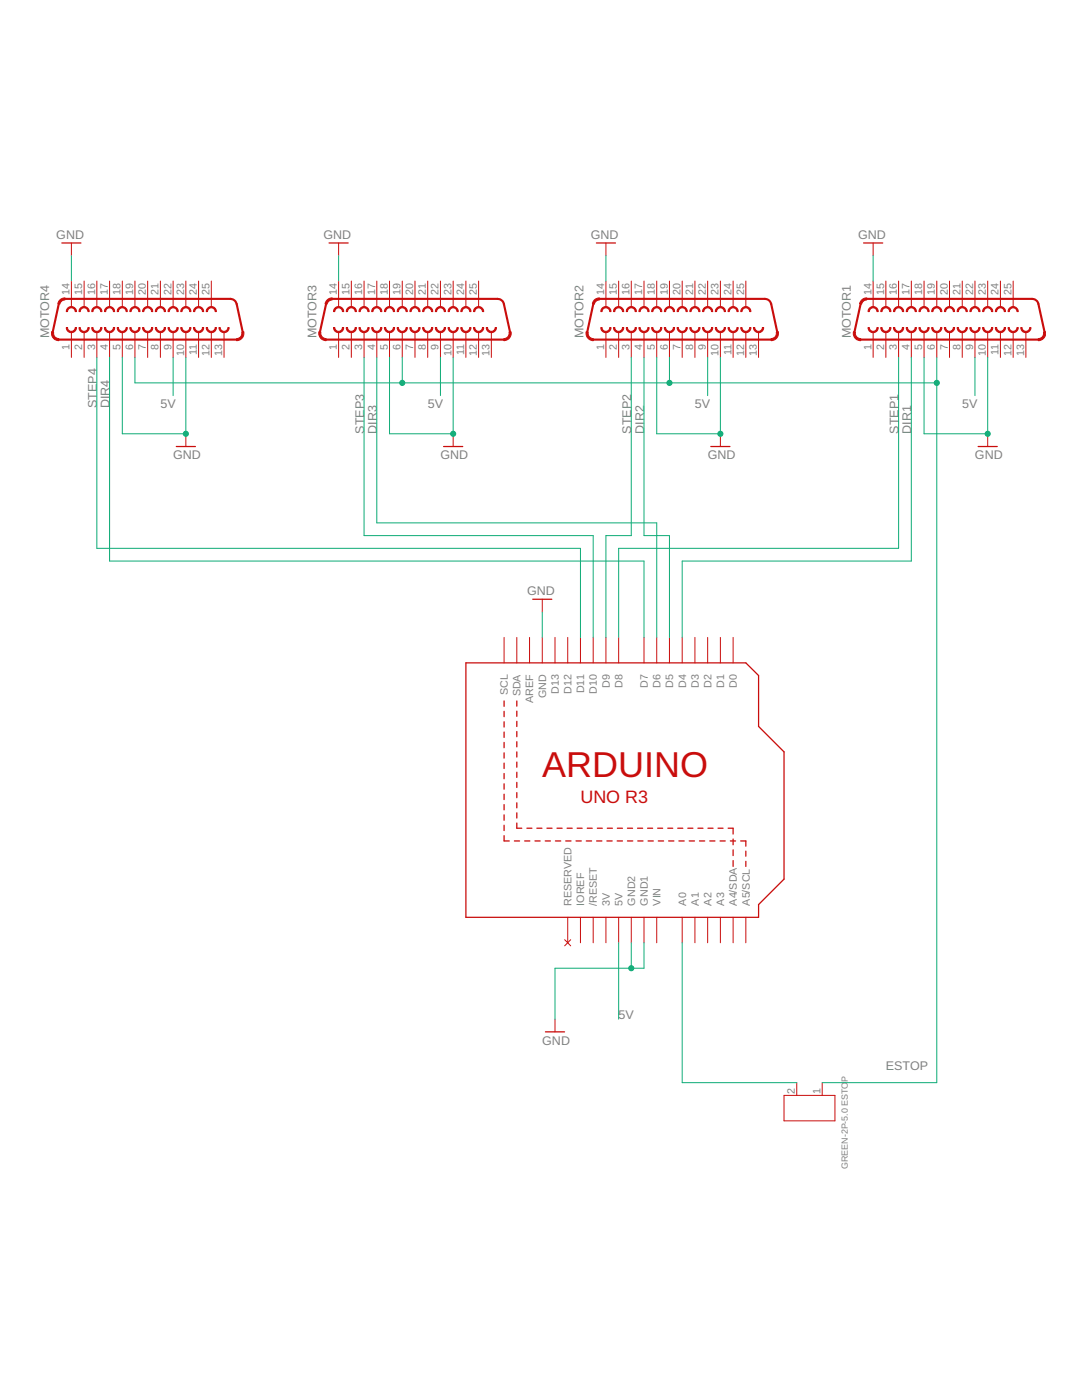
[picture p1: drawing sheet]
<svg xmlns="http://www.w3.org/2000/svg" width="216mm" height="279mm" viewBox="0 0 216 279" stroke-linecap="round" stroke-linejoin="round" font-family="sans-serif">
<g fill="none" stroke="#c90d0c" stroke-width=".25">
<path d="M12.3 48.5h3.9M65.7 48.5h3.8M119 48.5h3.8M172.3 48.5h3.8M35.2 89.1h3.8M88.5 89.1h3.8M141.8 89.1h3.8M195.2 89.1h3.8M106.3 119.6h3.8M93 132.3h55.8l2.6 2.5v10.2l5 5.1v25.4l-5 5v2.6h-58.4zM100.6 139.9v1.1M103.1 139.9v1"/>
<path d="M100.6 142v1M100.6 144v1.1M100.6 146.1v1.1M100.6 148.2v1M100.6 150.2v1.1M100.6 152.3v1.1M100.6 154.4v1M100.6 156.4v1.1M100.6 158.5v1.1M103.1 141.9v1.1M103.1 144v1M103.1 146v1"/>
<path d="M103.1 148v1.1M103.1 150.1v1M103.1 152.1v1M103.1 154.1v1.1M103.1 156.1v1.1M103.1 158.2v1M100.6 160.6v1M100.6 162.6v1.1M100.6 164.7v1.1M100.6 166.8v1h1M102.6 167.8h1.1M103.1 160.2v1"/>
<path d="M103.1 162.2v1.1M103.1 164.3v1h1M104.7 167.8h1M105.1 165.3h1M106.7 167.8h1.1M107.1 165.3h1M108.8 167.8h1M109.1 165.3h1.1M110.8 167.8h1.1M111.1 165.3h1.1M112.9 167.8h1M113.2 165.3h1"/>
<path d="M114.9 167.8h1.1M115.2 165.3h1M117 167.8h1M117.2 165.3h1M119 167.8h1.1M119.2 165.3h1M121.1 167.8h1.1M121.2 165.3h1M123.1 167.8h1.1M123.2 165.3h1M125.2 167.8h1.1M125.2 165.3h1"/>
<path d="M127.2 165.3h1M127.3 167.8h1M129.2 165.3h1M129.3 167.8h1.1M131.2 165.3h1M131.4 167.8h1M133.2 165.3h1M133.4 167.8h1.1M135.2 165.3h1M135.5 167.8h1M137.2 165.3h1.1M137.5 167.8h1.1"/>
<path d="M139.3 165.3h1M139.6 167.8h1M141.3 165.3h1M141.6 167.8h1.1M143.3 165.3h1M143.7 167.8h1M145.3 165.3h1v1.2M145.7 167.8h1.1M146.3 167.4v1.2M146.3 169.6v1.2M146.3 171.7v1.2M147.8 167.8h1v1.1"/>
<path d="M148.8 169.9v1M148.8 171.9v1M108.8 205.9h3.8"/>
</g>
<g fill="none" stroke="#c90d0c" stroke-width=".2">
<path d="M14.2 48.5v2.5M14.2 56.1v5.1M16.8 56.1v5.1M19.3 56.1v5.1M21.9 56.1v5.1M24.4 56.1v5.1M26.9 56.1v5.1M29.5 56.1v5.1M32 56.1v5.1M34.5 56.1v5.1M37.1 56.1v5.1M39.6 56.1v5.1"/>
<path d="M42.2 56.1v5.1M67.6 48.5v2.5M67.6 56.1v5.1M70.1 56.1v5.1M72.6 56.1v5.1M75.2 56.1v5.1M77.7 56.1v5.1M80.3 56.1v5.1M82.8 56.1v5.1M85.3 56.1v5.1M87.9 56.1v5.1M90.4 56.1v5.1"/>
<path d="M93 56.1v5.1M95.5 56.1v5.1M120.9 48.5v2.5M120.9 56.1v5.1M123.4 56.1v5.1M126 56.1v5.1M128.5 56.1v5.1M131 56.1v5.1M133.6 56.1v5.1M136.1 56.1v5.1M138.7 56.1v5.1M141.2 56.1v5.1"/>
<path d="M143.7 56.1v5.1M146.3 56.1v5.1M148.8 56.1v5.1M174.2 48.5v2.5M174.2 56.1v5.1M176.8 56.1v5.1M179.3 56.1v5.1M181.8 56.1v5.1M184.4 56.1v5.1M186.9 56.1v5.1M189.5 56.1v5.1M192 56.1v5.1"/>
<path d="M194.5 56.1v5.1M197.1 56.1v5.1M199.6 56.1v5.1M202.2 56.1v5.1M14.2 66.3v5M16.8 66.3v5M19.3 66.3v5M21.9 66.3v5M24.4 66.3v5M26.9 66.3v5M29.5 66.3v5M32 66.3v5"/>
<path d="M34.5 66.3v5M37.1 66.3v5M39.6 66.3v5M42.2 66.3v5M44.7 66.3v5M67.6 66.3v5M70.1 66.3v5M72.6 66.3v5M75.2 66.3v5M77.7 66.3v5M80.3 66.3v5M82.8 66.3v5"/>
<path d="M85.3 66.3v5M87.9 66.3v5M90.4 66.3v5M93 66.3v5M95.5 66.3v5M98 66.3v5M120.9 66.3v5M123.4 66.3v5M126 66.3v5M128.5 66.3v5M131 66.3v5M133.6 66.3v5"/>
<path d="M136.1 66.3v5M138.7 66.3v5M141.2 66.3v5M143.7 66.3v5M146.3 66.3v5M148.8 66.3v5M151.4 66.3v5M174.2 66.3v5M176.8 66.3v5M179.3 66.3v5M181.8 66.3v5M184.4 66.3v5"/>
<path d="M186.9 66.3v5M189.5 66.3v5M192 66.3v5M194.5 66.3v5M197.1 66.3v5M199.6 66.3v5M202.2 66.3v5M204.7 66.3v5M37.1 86.6v2.5M90.4 86.6v2.5M143.7 86.6v2.5M197.1 86.6v2.5"/>
<path d="M108.2 119.6v2.5M100.6 127.2v5.1M103.1 127.2v5.1M105.7 127.2v5.1M108.2 127.2v5.1M110.7 127.2v5.1M113.3 127.2v5.1M115.8 127.2v5.1M118.4 127.2v5.1M120.9 127.2v5.1M123.4 127.2v5.1M128.5 127.2v5.1"/>
<path d="M131 127.2v5.1M133.6 127.2v5.1M136.1 127.2v5.1M138.7 127.2v5.1M141.2 127.2v5.1M143.7 127.2v5.1M146.3 127.2v5.1M112.7 187.5l1.2 1.3M113.3 183.1v5.1M113.9 187.5l-1.2 1.3M115.8 183.1v5.1M118.4 183.1v5.1"/>
<path d="M120.9 183.1v5.1M123.4 183.1v5.1M126 183.1v5.1M128.5 183.1v5.1M131 183.1v5.1M136.1 183.1v5.1M138.7 183.1v5.1M141.2 183.1v5.1M143.7 183.1v5.1M146.3 183.1v5.1M148.8 183.1v5.1M110.7 203.4v2.5"/>
<path d="M156.4 218.6h10.2v5.1h-10.2zM159 216.1v2.5M164.1 216.1v2.5"/>
</g>
<g fill="#c90d0c" stroke="#c90d0c" stroke-width=".2">
<path d="M173.2 65.4h.3a.76 .76 0 0 0 .7 .7 .76 .76 0 0 0 .8-.7h.2a1.02 1.02 0 0 1-1 1 1.02 1.02 0 0 1-1-1z" fill-rule="evenodd"/>
<path d="M173.4 61.5a1.02 1.02 0 0 1 1.2-.3 1.02 1.02 0 0 1 .6 1h-.2a.76 .76 0 0 0-.8-.8 .76 .76 0 0 0-.7 .8h-.3z" fill-rule="evenodd"/>
<path d="M175.7 65.4h.3a.76 .76 0 0 0 .8 .7 .76 .76 0 0 0 .7-.7h.3a1.02 1.02 0 0 1-1 1 1.02 1.02 0 0 1-1.1-1z" fill-rule="evenodd"/>
<path d="M176 61.5a1.02 1.02 0 0 1 1.1-.3 1.02 1.02 0 0 1 .7 1h-.3a.76 .76 0 0 0-.7-.8 .76 .76 0 0 0-.8 .8h-.3z" fill-rule="evenodd"/>
<path d="M178.3 65.4h.2a.76 .76 0 0 0 .8 .7 .76 .76 0 0 0 .8-.7h.2a1.02 1.02 0 0 1-1 1 1.02 1.02 0 0 1-1-1z" fill-rule="evenodd"/>
<path d="M178.5 61.5a1.02 1.02 0 0 1 1.1-.3 1.02 1.02 0 0 1 .7 1h-.2a.76 .76 0 0 0-.8-.8 .76 .76 0 0 0-.8 .8h-.2z" fill-rule="evenodd"/>
<path d="M180.8 65.4h.3a.76 .76 0 0 0 .7 .7 .76 .76 0 0 0 .8-.7h.3a1.02 1.02 0 0 1-1.1 1 1.02 1.02 0 0 1-1-1z" fill-rule="evenodd"/>
<path d="M181.1 61.5a1.02 1.02 0 0 1 1.1-.3 1.02 1.02 0 0 1 .7 1h-.3a.76 .76 0 0 0-.8-.8 .76 .76 0 0 0-.7 .8h-.3z" fill-rule="evenodd"/>
<path d="M183.4 65.4h.2a.76 .76 0 0 0 .8 .7 .76 .76 0 0 0 .7-.7h.3a1.02 1.02 0 0 1-1 1 1.02 1.02 0 0 1-1-1z" fill-rule="evenodd"/>
<path d="M183.6 61.5a1.02 1.02 0 0 1 1.1-.3 1.02 1.02 0 0 1 .7 1h-.3a.76 .76 0 0 0-.7-.8 .76 .76 0 0 0-.8 .8h-.2z" fill-rule="evenodd"/>
<path d="M185.9 65.4h.3a.76 .76 0 0 0 .7 .7 .76 .76 0 0 0 .8-.7h.2a1.02 1.02 0 0 1-1 1 1.02 1.02 0 0 1-1-1z" fill-rule="evenodd"/>
<path d="M186.1 61.5a1.02 1.02 0 0 1 1.2-.3 1.02 1.02 0 0 1 .6 1h-.2a.76 .76 0 0 0-.8-.8 .76 .76 0 0 0-.7 .8h-.3z" fill-rule="evenodd"/>
<path d="M188.4 65.4h.3a.76 .76 0 0 0 .8 .7 .76 .76 0 0 0 .7-.7h.3a1.02 1.02 0 0 1-1 1 1.02 1.02 0 0 1-1.1-1z" fill-rule="evenodd"/>
<path d="M188.7 61.5a1.02 1.02 0 0 1 1.1-.3 1.02 1.02 0 0 1 .7 1h-.3a.76 .76 0 0 0-.7-.8 .76 .76 0 0 0-.8 .8h-.3z" fill-rule="evenodd"/>
<path d="M191 65.4h.2a.76 .76 0 0 0 .8 .7 .76 .76 0 0 0 .8-.7h.2a1.02 1.02 0 0 1-1 1 1.02 1.02 0 0 1-1-1z" fill-rule="evenodd"/>
<path d="M191.2 61.5a1.02 1.02 0 0 1 1.1-.3 1.02 1.02 0 0 1 .7 1h-.2a.76 .76 0 0 0-.8-.8 .76 .76 0 0 0-.8 .8h-.2z" fill-rule="evenodd"/>
<path d="M193.5 65.4h.3a.76 .76 0 0 0 .7 .7 .76 .76 0 0 0 .8-.7h.3a1.02 1.02 0 0 1-1.1 1 1.02 1.02 0 0 1-1-1z" fill-rule="evenodd"/>
<path d="M193.8 61.5a1.02 1.02 0 0 1 1.1-.3 1.02 1.02 0 0 1 .7 1h-.3a.76 .76 0 0 0-.8-.8 .76 .76 0 0 0-.7 .8h-.3z" fill-rule="evenodd"/>
<path d="M196.1 65.4h.2a.76 .76 0 0 0 .8 .7 .76 .76 0 0 0 .7-.7h.3a1.02 1.02 0 0 1-1 1 1.02 1.02 0 0 1-1-1z" fill-rule="evenodd"/>
<path d="M196.3 61.5a1.02 1.02 0 0 1 1.1-.3 1.02 1.02 0 0 1 .7 1h-.3a.76 .76 0 0 0-.7-.8 .76 .76 0 0 0-.8 .8h-.2z" fill-rule="evenodd"/>
<path d="M198.6 65.4h.3a.76 .76 0 0 0 .7 .7 .76 .76 0 0 0 .8-.7h.2a1.02 1.02 0 0 1-1 1 1.02 1.02 0 0 1-1-1z" fill-rule="evenodd"/>
<path d="M198.8 61.5a1.02 1.02 0 0 1 1.2-.3 1.02 1.02 0 0 1 .6 1h-.2a.76 .76 0 0 0-.8-.8 .76 .76 0 0 0-.7 .8h-.3z" fill-rule="evenodd"/>
<path d="M201.1 65.4h.3a.76 .76 0 0 0 .8 .7 .76 .76 0 0 0 .7-.7h.3a1.02 1.02 0 0 1-1 1 1.02 1.02 0 0 1-1.1-1z" fill-rule="evenodd"/>
<path d="M201.4 61.5a1.02 1.02 0 0 1 1.1-.3 1.02 1.02 0 0 1 .7 1h-.3a.76 .76 0 0 0-.7-.8 .76 .76 0 0 0-.8 .8h-.3z" fill-rule="evenodd"/>
<path d="M203.7 65.4h.2a.76 .76 0 0 0 .8 .7 .76 .76 0 0 0 .8-.7h.2a1.02 1.02 0 0 1-1 1 1.02 1.02 0 0 1-1-1z" fill-rule="evenodd"/>
<path d="M170.3 66.2l.4 .1v.5l.3 .5 .7 .3v.4a1.45 1.45 0 0 1-1.4-1.8z" fill-rule="evenodd"/>
<path d="M171.9 59.9l.9-.4h.2v.4a1.04 1.04 0 0 0-1.1 .8l-.4-.1z" fill-rule="evenodd"/>
<path d="M208.2 66.3l.4-.1a1.46 1.46 0 0 1-1.4 1.8v-.4l.5-.2 .4-.3z" fill-rule="evenodd"/>
<path d="M119.9 65.4h.2a.76 .76 0 0 0 .8 .7 .76 .76 0 0 0 .8-.7h.2a1.02 1.02 0 0 1-1 1 1.02 1.02 0 0 1-1-1z" fill-rule="evenodd"/>
<path d="M120.1 61.5a1.02 1.02 0 0 1 1.1-.3 1.02 1.02 0 0 1 .7 1h-.2a.76 .76 0 0 0-.8-.8 .76 .76 0 0 0-.8 .8h-.2z" fill-rule="evenodd"/>
<path d="M122.4 65.4h.3a.76 .76 0 0 0 .7 .7 .76 .76 0 0 0 .8-.7h.3a1.02 1.02 0 0 1-1.1 1 1.02 1.02 0 0 1-1-1z" fill-rule="evenodd"/>
<path d="M122.7 61.5a1.02 1.02 0 0 1 1.1-.3 1.02 1.02 0 0 1 .7 1h-.3a.76 .76 0 0 0-.8-.8 .76 .76 0 0 0-.7 .8h-.3z" fill-rule="evenodd"/>
<path d="M125 65.4h.2a.76 .76 0 0 0 .8 .7 .76 .76 0 0 0 .7-.7h.3a1.01 1.01 0 0 1-1 1 1.01 1.01 0 0 1-1-1z" fill-rule="evenodd"/>
<path d="M125.2 61.5a1.01 1.01 0 0 1 1.1-.3 1.01 1.01 0 0 1 .7 1h-.3a.76 .76 0 0 0-.7-.8 .76 .76 0 0 0-.8 .8h-.2z" fill-rule="evenodd"/>
<path d="M127.5 65.4h.2a.76 .76 0 0 0 .8 .7 .76 .76 0 0 0 .8-.7h.2a1.02 1.02 0 0 1-1 1 1.02 1.02 0 0 1-1-1z" fill-rule="evenodd"/>
<path d="M127.7 61.5a1.01 1.01 0 0 1 1.2-.3 1.01 1.01 0 0 1 .6 1h-.2a.76 .76 0 0 0-.8-.8 .76 .76 0 0 0-.8 .8h-.2z" fill-rule="evenodd"/>
<path d="M130 65.4h.3a.76 .76 0 0 0 .7 .7 .76 .76 0 0 0 .8-.7h.3a1.02 1.02 0 0 1-1.1 1 1.02 1.02 0 0 1-1-1z" fill-rule="evenodd"/>
<path d="M130.3 61.5a1.01 1.01 0 0 1 1.1-.3 1.01 1.01 0 0 1 .7 1h-.3a.76 .76 0 0 0-.8-.8 .76 .76 0 0 0-.7 .8h-.3z" fill-rule="evenodd"/>
<path d="M132.6 65.4h.2a.76 .76 0 0 0 .8 .7 .76 .76 0 0 0 .7-.7h.3a1.02 1.02 0 0 1-1 1 1.02 1.02 0 0 1-1-1z" fill-rule="evenodd"/>
<path d="M132.8 61.5a1.01 1.01 0 0 1 1.1-.3 1.01 1.01 0 0 1 .7 1h-.3a.76 .76 0 0 0-.7-.8 .76 .76 0 0 0-.8 .8h-.2z" fill-rule="evenodd"/>
<path d="M135.1 65.4h.3a.76 .76 0 0 0 .7 .7 .76 .76 0 0 0 .8-.7h.2a1.02 1.02 0 0 1-1 1 1.02 1.02 0 0 1-1-1z" fill-rule="evenodd"/>
<path d="M135.4 61.5a1.01 1.01 0 0 1 1.1-.3 1.01 1.01 0 0 1 .6 1h-.2a.76 .76 0 0 0-.8-.8 .76 .76 0 0 0-.7 .8h-.3z" fill-rule="evenodd"/>
<path d="M137.6 65.4h.3a.76 .76 0 0 0 .8 .7 .76 .76 0 0 0 .7-.7h.3a1.02 1.02 0 0 1-1 1 1.02 1.02 0 0 1-1.1-1z" fill-rule="evenodd"/>
<path d="M137.9 61.5a1.01 1.01 0 0 1 1.1-.3 1.01 1.01 0 0 1 .7 1h-.3a.76 .76 0 0 0-.7-.8 .76 .76 0 0 0-.8 .8h-.3z" fill-rule="evenodd"/>
<path d="M140.2 65.4h.2a.76 .76 0 0 0 .8 .7 .76 .76 0 0 0 .8-.7h.2a1.02 1.02 0 0 1-1 1 1.02 1.02 0 0 1-1-1z" fill-rule="evenodd"/>
<path d="M140.4 61.5a1.01 1.01 0 0 1 1.2-.3 1.01 1.01 0 0 1 .6 1h-.2a.76 .76 0 0 0-.8-.8 .76 .76 0 0 0-.8 .8h-.2z" fill-rule="evenodd"/>
<path d="M142.7 65.4h.3a.76 .76 0 0 0 .7 .7 .76 .76 0 0 0 .8-.7h.3a1.02 1.02 0 0 1-1.1 1 1.02 1.02 0 0 1-1-1z" fill-rule="evenodd"/>
<path d="M143 61.5a1.01 1.01 0 0 1 1.1-.3 1.01 1.01 0 0 1 .7 1h-.3a.76 .76 0 0 0-.8-.8 .76 .76 0 0 0-.7 .8h-.3z" fill-rule="evenodd"/>
<path d="M145.3 65.4h.2a.76 .76 0 0 0 .8 .7 .76 .76 0 0 0 .7-.7h.3a1.02 1.02 0 0 1-1 1 1.02 1.02 0 0 1-1-1z" fill-rule="evenodd"/>
<path d="M145.5 61.5a1.01 1.01 0 0 1 1.1-.3 1.01 1.01 0 0 1 .7 1h-.3a.76 .76 0 0 0-.7-.8 .76 .76 0 0 0-.8 .8h-.2z" fill-rule="evenodd"/>
<path d="M147.8 65.4h.3a.76 .76 0 0 0 .7 .7 .76 .76 0 0 0 .8-.7h.2a1.02 1.02 0 0 1-1 1 1.02 1.02 0 0 1-1-1z" fill-rule="evenodd"/>
<path d="M148.1 61.5a1.01 1.01 0 0 1 1.1-.3 1.01 1.01 0 0 1 .6 1h-.2a.76 .76 0 0 0-.8-.8 .76 .76 0 0 0-.7 .8h-.3z" fill-rule="evenodd"/>
<path d="M150.3 65.4h.3a.76 .76 0 0 0 .8 .7 .76 .76 0 0 0 .7-.7h.3a1.02 1.02 0 0 1-1 1 1.02 1.02 0 0 1-1.1-1z" fill-rule="evenodd"/>
<path d="M117 66.2l.4 .1v.5l.3 .5 .7 .3v.4a1.47 1.47 0 0 1-1.4-1.8z" fill-rule="evenodd"/>
<path d="M118.6 59.9l.9-.4h.1v.4a1.04 1.04 0 0 0-1 .8l-.4-.1z" fill-rule="evenodd"/>
<path d="M154.9 66.3l.4-.1a1.46 1.46 0 0 1-1.4 1.8v-.4l.5-.2a1 1 0 0 0 .5-1.1z" fill-rule="evenodd"/>
<path d="M66.5 65.4h.3a.76 .76 0 0 0 .8 .7 .76 .76 0 0 0 .7-.7h.3a1.02 1.02 0 0 1-1 1 1.02 1.02 0 0 1-1.1-1z" fill-rule="evenodd"/>
<path d="M66.8 61.5a1.02 1.02 0 0 1 1.1-.3 1.02 1.02 0 0 1 .7 1h-.3a.76 .76 0 0 0-.7-.8 .76 .76 0 0 0-.8 .8h-.3z" fill-rule="evenodd"/>
<path d="M69.1 65.4h.2a.76 .76 0 0 0 .8 .7 .76 .76 0 0 0 .8-.7h.2a1.02 1.02 0 0 1-1 1 1.02 1.02 0 0 1-1-1z" fill-rule="evenodd"/>
<path d="M69.3 61.5a1.02 1.02 0 0 1 1.1-.3 1.02 1.02 0 0 1 .7 1h-.2a.76 .76 0 0 0-.8-.8 .76 .76 0 0 0-.8 .8h-.2z" fill-rule="evenodd"/>
<path d="M71.6 65.4h.3a.76 .76 0 0 0 .7 .7 .76 .76 0 0 0 .8-.7h.3a1.02 1.02 0 0 1-1.1 1 1.02 1.02 0 0 1-1-1z" fill-rule="evenodd"/>
<path d="M71.9 61.5a1.02 1.02 0 0 1 1.1-.3 1.02 1.02 0 0 1 .7 1h-.3a.76 .76 0 0 0-.8-.8 .76 .76 0 0 0-.7 .8h-.3z" fill-rule="evenodd"/>
<path d="M74.2 65.4h.2a.76 .76 0 0 0 .8 .7 .76 .76 0 0 0 .7-.7h.3a1.02 1.02 0 0 1-1 1 1.02 1.02 0 0 1-1-1z" fill-rule="evenodd"/>
<path d="M74.4 61.5a1.02 1.02 0 0 1 1.1-.3 1.02 1.02 0 0 1 .7 1h-.3a.76 .76 0 0 0-.7-.8 .76 .76 0 0 0-.8 .8h-.2z" fill-rule="evenodd"/>
<path d="M76.7 65.4h.3a.76 .76 0 0 0 .7 .7 .76 .76 0 0 0 .8-.7h.2a1.02 1.02 0 0 1-1 1 1.02 1.02 0 0 1-1-1z" fill-rule="evenodd"/>
<path d="M76.9 61.5a1.02 1.02 0 0 1 1.2-.3 1.02 1.02 0 0 1 .6 1h-.2a.76 .76 0 0 0-.8-.8 .76 .76 0 0 0-.7 .8h-.3z" fill-rule="evenodd"/>
<path d="M79.2 65.4h.3a.76 .76 0 0 0 .8 .7 .76 .76 0 0 0 .7-.7h.3a1.02 1.02 0 0 1-1 1 1.02 1.02 0 0 1-1.1-1z" fill-rule="evenodd"/>
<path d="M79.5 61.5a1.02 1.02 0 0 1 1.1-.3 1.02 1.02 0 0 1 .7 1h-.3a.76 .76 0 0 0-.7-.8 .76 .76 0 0 0-.8 .8h-.3z" fill-rule="evenodd"/>
<path d="M81.8 65.4h.2a.76 .76 0 0 0 .8 .7 .76 .76 0 0 0 .8-.7h.2a1.02 1.02 0 0 1-1 1 1.02 1.02 0 0 1-1-1z" fill-rule="evenodd"/>
<path d="M82 61.5a1.02 1.02 0 0 1 1.1-.3 1.02 1.02 0 0 1 .7 1h-.2a.76 .76 0 0 0-.8-.8 .76 .76 0 0 0-.8 .8h-.2z" fill-rule="evenodd"/>
<path d="M84.3 65.4h.3a.76 .76 0 0 0 .7 .7 .76 .76 0 0 0 .8-.7h.3a1.02 1.02 0 0 1-1.1 1 1.02 1.02 0 0 1-1-1z" fill-rule="evenodd"/>
<path d="M84.6 61.5a1.02 1.02 0 0 1 1.1-.3 1.02 1.02 0 0 1 .7 1h-.3a.76 .76 0 0 0-.8-.8 .76 .76 0 0 0-.7 .8h-.3z" fill-rule="evenodd"/>
<path d="M86.9 65.4h.2a.76 .76 0 0 0 .8 .7 .76 .76 0 0 0 .7-.7h.3a1.02 1.02 0 0 1-1 1 1.02 1.02 0 0 1-1-1z" fill-rule="evenodd"/>
<path d="M87.1 61.5a1.02 1.02 0 0 1 1.1-.3 1.02 1.02 0 0 1 .7 1h-.3a.76 .76 0 0 0-.7-.8 .76 .76 0 0 0-.8 .8h-.2z" fill-rule="evenodd"/>
<path d="M89.4 65.4h.3a.76 .76 0 0 0 .7 .7 .76 .76 0 0 0 .8-.7h.2a1.02 1.02 0 0 1-1 1 1.02 1.02 0 0 1-1-1z" fill-rule="evenodd"/>
<path d="M89.6 61.5a1.02 1.02 0 0 1 1.2-.3 1.02 1.02 0 0 1 .6 1h-.2a.76 .76 0 0 0-.8-.8 .76 .76 0 0 0-.7 .8h-.3z" fill-rule="evenodd"/>
<path d="M91.9 65.4h.3a.76 .76 0 0 0 .8 .7 .76 .76 0 0 0 .7-.7h.3a1.02 1.02 0 0 1-1 1 1.02 1.02 0 0 1-1.1-1z" fill-rule="evenodd"/>
<path d="M92.2 61.5a1.02 1.02 0 0 1 1.1-.3 1.02 1.02 0 0 1 .7 1h-.3a.76 .76 0 0 0-.7-.8 .76 .76 0 0 0-.8 .8h-.3z" fill-rule="evenodd"/>
<path d="M94.5 65.4h.2a.76 .76 0 0 0 .8 .7 .76 .76 0 0 0 .8-.7h.2a1.02 1.02 0 0 1-1 1 1.02 1.02 0 0 1-1-1z" fill-rule="evenodd"/>
<path d="M94.7 61.5a1.02 1.02 0 0 1 1.1-.3 1.02 1.02 0 0 1 .7 1h-.2a.76 .76 0 0 0-.8-.8 .76 .76 0 0 0-.8 .8h-.2z" fill-rule="evenodd"/>
<path d="M97 65.4h.3a.76 .76 0 0 0 .7 .7 .76 .76 0 0 0 .8-.7h.3a1.02 1.02 0 0 1-1.1 1 1.02 1.02 0 0 1-1-1z" fill-rule="evenodd"/>
<path d="M63.6 66.2l.4 .1 .1 .5 .2 .5 .8 .3v.4a1.45 1.45 0 0 1-1.5-1.8z" fill-rule="evenodd"/>
<path d="M65.3 59.9l.8-.4h.2v.4a1.04 1.04 0 0 0-1 .8l-.4-.1z" fill-rule="evenodd"/>
<path d="M101.6 66.3l.4-.1a1.46 1.46 0 0 1-1.5 1.8v-.4l.5-.2 .4-.3z" fill-rule="evenodd"/>
<path d="M13.2 65.4h.3a.76 .76 0 0 0 .7 .7 .76 .76 0 0 0 .8-.7h.3a1.02 1.02 0 0 1-1.1 1 1.02 1.02 0 0 1-1-1z" fill-rule="evenodd"/>
<path d="M13.5 61.5a1.02 1.02 0 0 1 1.1-.3 1.02 1.02 0 0 1 .7 1h-.3a.76 .76 0 0 0-.8-.8 .76 .76 0 0 0-.7 .8h-.3z" fill-rule="evenodd"/>
<path d="M15.8 65.4h.2a.76 .76 0 0 0 .8 .7 .76 .76 0 0 0 .7-.7h.3a1.02 1.02 0 0 1-1 1 1.02 1.02 0 0 1-1-1z" fill-rule="evenodd"/>
<path d="M16 61.5a1.02 1.02 0 0 1 1.1-.3 1.02 1.02 0 0 1 .7 1h-.3a.76 .76 0 0 0-.7-.8 .76 .76 0 0 0-.8 .8h-.2z" fill-rule="evenodd"/>
<path d="M18.3 65.4h.3a.76 .76 0 0 0 .7 .7 .76 .76 0 0 0 .8-.7h.2a1.02 1.02 0 0 1-1 1 1.02 1.02 0 0 1-1-1z" fill-rule="evenodd"/>
<path d="M18.5 61.5a1.02 1.02 0 0 1 1.2-.3 1.02 1.02 0 0 1 .6 1h-.2a.76 .76 0 0 0-.8-.8 .76 .76 0 0 0-.7 .8h-.3z" fill-rule="evenodd"/>
<path d="M20.8 65.4h.3a.76 .76 0 0 0 .8 .7 .76 .76 0 0 0 .7-.7h.3a1.02 1.02 0 0 1-1 1 1.02 1.02 0 0 1-1.1-1z" fill-rule="evenodd"/>
<path d="M21.1 61.5a1.02 1.02 0 0 1 1.1-.3 1.02 1.02 0 0 1 .7 1h-.3a.76 .76 0 0 0-.7-.8 .76 .76 0 0 0-.8 .8h-.3z" fill-rule="evenodd"/>
<path d="M23.4 65.4h.2a.76 .76 0 0 0 .8 .7 .76 .76 0 0 0 .8-.7h.2a1.01 1.01 0 0 1-1 1 1.01 1.01 0 0 1-1-1z" fill-rule="evenodd"/>
<path d="M23.6 61.5a1.01 1.01 0 0 1 1.1-.3 1.01 1.01 0 0 1 .7 1h-.2a.76 .76 0 0 0-.8-.8 .76 .76 0 0 0-.8 .8h-.2z" fill-rule="evenodd"/>
<path d="M25.9 65.4h.3a.76 .76 0 0 0 .7 .7 .76 .76 0 0 0 .8-.7h.2a1.02 1.02 0 0 1-1 1 1.02 1.02 0 0 1-1-1z" fill-rule="evenodd"/>
<path d="M26.2 61.5a1.01 1.01 0 0 1 1.1-.3 1.01 1.01 0 0 1 .6 1h-.2a.76 .76 0 0 0-.8-.8 .76 .76 0 0 0-.7 .8h-.3z" fill-rule="evenodd"/>
<path d="M28.4 65.4h.3a.76 .76 0 0 0 .8 .7 .76 .76 0 0 0 .7-.7h.3a1.02 1.02 0 0 1-1 1 1.02 1.02 0 0 1-1.1-1z" fill-rule="evenodd"/>
<path d="M28.7 61.5a1.01 1.01 0 0 1 1.1-.3 1.01 1.01 0 0 1 .7 1h-.3a.76 .76 0 0 0-.7-.8 .76 .76 0 0 0-.8 .8h-.3z" fill-rule="evenodd"/>
<path d="M31 65.4h.2a.76 .76 0 0 0 .8 .7 .76 .76 0 0 0 .8-.7h.2a1.02 1.02 0 0 1-1 1 1.02 1.02 0 0 1-1-1z" fill-rule="evenodd"/>
<path d="M31.2 61.5a1.01 1.01 0 0 1 1.2-.3 1.01 1.01 0 0 1 .6 1h-.2a.76 .76 0 0 0-.8-.8 .76 .76 0 0 0-.8 .8h-.2z" fill-rule="evenodd"/>
<path d="M33.5 65.4h.3a.76 .76 0 0 0 .7 .7 .76 .76 0 0 0 .8-.7h.3a1.02 1.02 0 0 1-1.1 1 1.02 1.02 0 0 1-1-1z" fill-rule="evenodd"/>
<path d="M33.8 61.5a1.01 1.01 0 0 1 1.1-.3 1.01 1.01 0 0 1 .7 1h-.3a.76 .76 0 0 0-.8-.8 .76 .76 0 0 0-.7 .8h-.3z" fill-rule="evenodd"/>
<path d="M36.1 65.4h.2a.76 .76 0 0 0 .8 .7 .76 .76 0 0 0 .7-.7h.3a1.02 1.02 0 0 1-1 1 1.02 1.02 0 0 1-1-1z" fill-rule="evenodd"/>
<path d="M36.3 61.5a1.01 1.01 0 0 1 1.1-.3 1.01 1.01 0 0 1 .7 1h-.3a.76 .76 0 0 0-.7-.8 .76 .76 0 0 0-.8 .8h-.2z" fill-rule="evenodd"/>
<path d="M38.6 65.4h.3a.76 .76 0 0 0 .7 .7 .76 .76 0 0 0 .8-.7h.2a1.02 1.02 0 0 1-1 1 1.02 1.02 0 0 1-1-1z" fill-rule="evenodd"/>
<path d="M38.9 61.5a1.01 1.01 0 0 1 1.1-.3 1.01 1.01 0 0 1 .6 1h-.2a.76 .76 0 0 0-.8-.8 .76 .76 0 0 0-.7 .8h-.3z" fill-rule="evenodd"/>
<path d="M41.1 65.4h.3a.76 .76 0 0 0 .8 .7 .76 .76 0 0 0 .7-.7h.3a1.02 1.02 0 0 1-1 1 1.02 1.02 0 0 1-1.1-1z" fill-rule="evenodd"/>
<path d="M41.4 61.5a1.01 1.01 0 0 1 1.1-.3 1.01 1.01 0 0 1 .7 1h-.3a.76 .76 0 0 0-.7-.8 .76 .76 0 0 0-.8 .8h-.3z" fill-rule="evenodd"/>
<path d="M43.7 65.4h.2a.76 .76 0 0 0 .8 .7 .76 .76 0 0 0 .8-.7h.2a1.02 1.02 0 0 1-1 1 1.02 1.02 0 0 1-1-1z" fill-rule="evenodd"/>
<path d="M10.3 66.2l.4 .1v.2a1.05 1.05 0 0 0 1 1.1v.4a1.47 1.47 0 0 1-1.4-1.8z" fill-rule="evenodd"/>
<path d="M11.9 59.9l.9-.4h.2v.4a1.04 1.04 0 0 0-1.1 .8l-.4-.1z" fill-rule="evenodd"/>
<path d="M48.2 66.3l.4-.1a1.46 1.46 0 0 1-1.4 1.8v-.4l.5-.2a1 1 0 0 0 .5-1.1z" fill-rule="evenodd"/>
</g>
<path d="M13 59.6l33.2 .1 .6 .2 .4 .8 1.2 5.6M66.3 59.6l33.3 .1 .5 .2 .4 .5 1.3 5.9M119.6 59.6l33.3 .1 .5 .2 .5 .8 1.2 5.6M173 59.6l33.2 .1 .6 .2 .3 .5 1.3 5.9M11.7 60.7l-1.2 5.6M11.7 67.8h35.5M65.1 60.7l-1.3 5.6M65.1 67.8h35.4M118.4 60.7l-1.2 5.6M118.4 67.8h35.5M171.7 60.7l-1.2 5.6M171.7 67.8h35.5" fill="none" stroke="#c90d0c" stroke-width=".42"/>
<g fill="none" stroke="#0dab76" stroke-width=".2">
<path d="M14.2 51v5.1M67.6 51v5.1M120.9 51v5.1M174.2 51v5.1M19.3 71.3v38.1h96.5v17.8M21.9 71.3v40.7h106.6v15.2M24.4 71.3v15.3h12.7v-15.3M26.9 71.3v5.1h160M34.5 71.3v7.7M72.6 71.3v35.6h45.8v20.3M75.2 71.3v33.1h55.8v22.8M77.7 71.3v15.3h12.7v-15.3"/>
<path d="M80.3 71.3v5.1M87.9 71.3v7.7M126 71.3v35.6h-5.1v20.3M128.5 71.3v35.6h5.1v20.3M131 71.3v15.3h12.7v-15.3M133.6 71.3v5.1M141.2 71.3v7.7M179.3 71.3v38.1h-55.9v17.8M181.8 71.3v40.7h-45.7v15.2M184.4 71.3v15.3h12.7v-15.3M186.9 71.3v144.8h-22.8M194.5 71.3v7.7"/>
<path d="M108.2 122.1v5.1M123.4 188.2v15.2M126 188.2v5M128.5 188.2v5h-17.8v10.2M136.1 188.2v27.9h22.9"/>
</g>
<g fill="#0dab76" stroke="#0dab76" stroke-width=".2">
<circle cx="126" cy="193.2" r=".51"/>
<circle cx="37.1" cy="86.6" r=".51"/>
<circle cx="90.4" cy="86.6" r=".51"/>
<circle cx="143.7" cy="86.6" r=".51"/>
<circle cx="197.1" cy="86.6" r=".51"/>
<circle cx="80.3" cy="76.4" r=".51"/>
<circle cx="133.6" cy="76.4" r=".51"/>
<circle cx="186.9" cy="76.4" r=".51"/>
</g>
<text font-size="7.2" fill="#c90d0c" x="108.2" y="155.1">ARDUINO</text>
<text font-size="3.6" fill="#c90d0c" x="115.8" y="160.2">UNO R3</text>
<g font-size="2.5" fill="#808080">
<text x="11.2" y="47.7">GND</text>
<text x="64.6" y="47.7">GND</text>
<text x="117.9" y="47.7">GND</text>
<text x="171.2" y="47.7">GND</text>
<text x="9.8" y="67.5" transform="rotate(-90 9.8 67.5)">MOTOR4</text>
<text x="63.1" y="67.5" transform="rotate(-90 63.1 67.5)">MOTOR3</text>
<text x="116.5" y="67.5" transform="rotate(-90 116.5 67.5)">MOTOR2</text>
<text x="169.8" y="67.5" transform="rotate(-90 169.8 67.5)">MOTOR1</text>
<text x="19.3" y="81.5" transform="rotate(-90 19.3 81.5)">STEP4</text>
<text x="21.9" y="81.5" transform="rotate(-90 21.9 81.5)">DIR4</text>
<text x="32" y="81.5">5V</text>
<text x="85.3" y="81.5">5V</text>
<text x="138.7" y="81.5">5V</text>
<text x="192" y="81.5">5V</text>
<text x="72.6" y="86.6" transform="rotate(-90 72.6 86.6)">STEP3</text>
<text x="75.2" y="86.6" transform="rotate(-90 75.2 86.6)">DIR3</text>
<text x="126" y="86.6" transform="rotate(-90 126 86.6)">STEP2</text>
<text x="128.5" y="86.6" transform="rotate(-90 128.5 86.6)">DIR2</text>
<text x="179.3" y="86.6" transform="rotate(-90 179.3 86.6)">STEP1</text>
<text x="181.8" y="86.6" transform="rotate(-90 181.8 86.6)">DIR1</text>
<text x="34.6" y="91.7">GND</text>
<text x="87.9" y="91.7">GND</text>
<text x="141.2" y="91.7">GND</text>
<text x="194.5" y="91.7">GND</text>
<text x="105.2" y="118.8">GND</text>
<text x="123.4" y="203.4">5V</text>
<text x="108.2" y="208.5">GND</text>
<text x="176.8" y="213.5">ESTOP</text>
</g>
<g font-size="2.1" fill="#808080">
<text x="13.9" y="58.8" transform="rotate(-90 13.9 58.8)">14</text>
<text x="16.4" y="58.8" transform="rotate(-90 16.4 58.8)">15</text>
<text x="19" y="58.8" transform="rotate(-90 19 58.8)">16</text>
<text x="21.5" y="58.8" transform="rotate(-90 21.5 58.8)">17</text>
<text x="24" y="58.8" transform="rotate(-90 24 58.8)">18</text>
<text x="26.6" y="58.8" transform="rotate(-90 26.6 58.8)">19</text>
<text x="29.1" y="58.8" transform="rotate(-90 29.1 58.8)">20</text>
<text x="31.7" y="58.8" transform="rotate(-90 31.7 58.8)">21</text>
<text x="34.2" y="58.8" transform="rotate(-90 34.2 58.8)">22</text>
<text x="36.7" y="58.8" transform="rotate(-90 36.7 58.8)">23</text>
<text x="39.3" y="58.8" transform="rotate(-90 39.3 58.8)">24</text>
<text x="41.8" y="58.8" transform="rotate(-90 41.8 58.8)">25</text>
<text x="67.2" y="58.8" transform="rotate(-90 67.2 58.8)">14</text>
<text x="69.7" y="58.8" transform="rotate(-90 69.7 58.8)">15</text>
<text x="72.3" y="58.8" transform="rotate(-90 72.3 58.8)">16</text>
<text x="74.8" y="58.8" transform="rotate(-90 74.8 58.8)">17</text>
<text x="77.4" y="58.8" transform="rotate(-90 77.4 58.8)">18</text>
<text x="79.9" y="58.8" transform="rotate(-90 79.9 58.8)">19</text>
<text x="82.4" y="58.8" transform="rotate(-90 82.4 58.8)">20</text>
<text x="85" y="58.8" transform="rotate(-90 85 58.8)">21</text>
<text x="87.5" y="58.8" transform="rotate(-90 87.5 58.8)">22</text>
<text x="90.1" y="58.8" transform="rotate(-90 90.1 58.8)">23</text>
<text x="92.6" y="58.8" transform="rotate(-90 92.6 58.8)">24</text>
<text x="95.1" y="58.8" transform="rotate(-90 95.1 58.8)">25</text>
<text x="120.5" y="58.8" transform="rotate(-90 120.5 58.8)">14</text>
<text x="123.1" y="58.8" transform="rotate(-90 123.1 58.8)">15</text>
<text x="125.6" y="58.8" transform="rotate(-90 125.6 58.8)">16</text>
<text x="128.2" y="58.8" transform="rotate(-90 128.2 58.8)">17</text>
<text x="130.7" y="58.8" transform="rotate(-90 130.7 58.8)">18</text>
<text x="133.2" y="58.8" transform="rotate(-90 133.2 58.8)">19</text>
<text x="135.8" y="58.8" transform="rotate(-90 135.8 58.8)">20</text>
<text x="138.3" y="58.8" transform="rotate(-90 138.3 58.8)">21</text>
<text x="140.9" y="58.8" transform="rotate(-90 140.9 58.8)">22</text>
<text x="143.4" y="58.8" transform="rotate(-90 143.4 58.8)">23</text>
<text x="145.9" y="58.8" transform="rotate(-90 145.9 58.8)">24</text>
<text x="148.5" y="58.8" transform="rotate(-90 148.5 58.8)">25</text>
<text x="173.9" y="58.8" transform="rotate(-90 173.9 58.8)">14</text>
<text x="176.4" y="58.8" transform="rotate(-90 176.4 58.8)">15</text>
<text x="178.9" y="58.8" transform="rotate(-90 178.9 58.8)">16</text>
<text x="181.5" y="58.8" transform="rotate(-90 181.5 58.8)">17</text>
<text x="184" y="58.8" transform="rotate(-90 184 58.8)">18</text>
<text x="186.6" y="58.8" transform="rotate(-90 186.6 58.8)">19</text>
<text x="189.1" y="58.8" transform="rotate(-90 189.1 58.8)">20</text>
<text x="191.6" y="58.8" transform="rotate(-90 191.6 58.8)">21</text>
<text x="194.2" y="58.8" transform="rotate(-90 194.2 58.8)">22</text>
<text x="196.7" y="58.8" transform="rotate(-90 196.7 58.8)">23</text>
<text x="199.3" y="58.8" transform="rotate(-90 199.3 58.8)">24</text>
<text x="201.8" y="58.8" transform="rotate(-90 201.8 58.8)">25</text>
<text x="13.9" y="69.8" transform="rotate(-90 13.9 69.8)">1</text>
<text x="16.4" y="69.8" transform="rotate(-90 16.4 69.8)">2</text>
<text x="19" y="69.8" transform="rotate(-90 19 69.8)">3</text>
<text x="21.5" y="69.8" transform="rotate(-90 21.5 69.8)">4</text>
<text x="24" y="69.8" transform="rotate(-90 24 69.8)">5</text>
<text x="26.6" y="69.8" transform="rotate(-90 26.6 69.8)">6</text>
<text x="29.1" y="69.8" transform="rotate(-90 29.1 69.8)">7</text>
<text x="31.7" y="69.8" transform="rotate(-90 31.7 69.8)">8</text>
<text x="34.2" y="69.8" transform="rotate(-90 34.2 69.8)">9</text>
<text x="36.7" y="71" transform="rotate(-90 36.7 71)">10</text>
<text x="39.3" y="70.8" transform="rotate(-90 39.3 70.8)">11</text>
<text x="41.8" y="71" transform="rotate(-90 41.8 71)">12</text>
<text x="44.4" y="71" transform="rotate(-90 44.4 71)">13</text>
<text x="67.2" y="69.8" transform="rotate(-90 67.2 69.8)">1</text>
<text x="69.7" y="69.8" transform="rotate(-90 69.7 69.8)">2</text>
<text x="72.3" y="69.8" transform="rotate(-90 72.3 69.8)">3</text>
<text x="74.8" y="69.8" transform="rotate(-90 74.8 69.8)">4</text>
<text x="77.4" y="69.8" transform="rotate(-90 77.4 69.8)">5</text>
<text x="79.9" y="69.8" transform="rotate(-90 79.9 69.8)">6</text>
<text x="82.4" y="69.8" transform="rotate(-90 82.4 69.8)">7</text>
<text x="85" y="69.8" transform="rotate(-90 85 69.8)">8</text>
<text x="87.5" y="69.8" transform="rotate(-90 87.5 69.8)">9</text>
<text x="90.1" y="71" transform="rotate(-90 90.1 71)">10</text>
<text x="92.6" y="70.8" transform="rotate(-90 92.6 70.8)">11</text>
<text x="95.1" y="71" transform="rotate(-90 95.1 71)">12</text>
<text x="97.7" y="71" transform="rotate(-90 97.7 71)">13</text>
<text x="120.5" y="69.8" transform="rotate(-90 120.5 69.8)">1</text>
<text x="123.1" y="69.8" transform="rotate(-90 123.1 69.8)">2</text>
<text x="125.6" y="69.8" transform="rotate(-90 125.6 69.8)">3</text>
<text x="128.2" y="69.8" transform="rotate(-90 128.2 69.8)">4</text>
<text x="130.7" y="69.8" transform="rotate(-90 130.7 69.8)">5</text>
<text x="133.2" y="69.8" transform="rotate(-90 133.2 69.8)">6</text>
<text x="135.8" y="69.8" transform="rotate(-90 135.8 69.8)">7</text>
<text x="138.3" y="69.8" transform="rotate(-90 138.3 69.8)">8</text>
<text x="140.9" y="69.8" transform="rotate(-90 140.9 69.8)">9</text>
<text x="143.4" y="71" transform="rotate(-90 143.4 71)">10</text>
<text x="145.9" y="70.8" transform="rotate(-90 145.9 70.8)">11</text>
<text x="148.5" y="71" transform="rotate(-90 148.5 71)">12</text>
<text x="151" y="71" transform="rotate(-90 151 71)">13</text>
<text x="173.9" y="69.8" transform="rotate(-90 173.9 69.8)">1</text>
<text x="176.4" y="69.8" transform="rotate(-90 176.4 69.8)">2</text>
<text x="178.9" y="69.8" transform="rotate(-90 178.9 69.8)">3</text>
<text x="181.5" y="69.8" transform="rotate(-90 181.5 69.8)">4</text>
<text x="184" y="69.8" transform="rotate(-90 184 69.8)">5</text>
<text x="186.6" y="69.8" transform="rotate(-90 186.6 69.8)">6</text>
<text x="189.1" y="69.8" transform="rotate(-90 189.1 69.8)">7</text>
<text x="191.6" y="69.8" transform="rotate(-90 191.6 69.8)">8</text>
<text x="194.2" y="69.8" transform="rotate(-90 194.2 69.8)">9</text>
<text x="196.7" y="71" transform="rotate(-90 196.7 71)">10</text>
<text x="199.3" y="70.8" transform="rotate(-90 199.3 70.8)">11</text>
<text x="201.8" y="71" transform="rotate(-90 201.8 71)">12</text>
<text x="204.3" y="71" transform="rotate(-90 204.3 71)">13</text>
<text x="121.7" y="137.3" transform="rotate(-90 121.7 137.3)">D9</text>
<text x="124.2" y="137.3" transform="rotate(-90 124.2 137.3)">D8</text>
<text x="129.3" y="137.3" transform="rotate(-90 129.3 137.3)">D7</text>
<text x="131.8" y="137.3" transform="rotate(-90 131.8 137.3)">D6</text>
<text x="134.4" y="137.3" transform="rotate(-90 134.4 137.3)">D5</text>
<text x="136.9" y="137.3" transform="rotate(-90 136.9 137.3)">D4</text>
<text x="139.4" y="137.3" transform="rotate(-90 139.4 137.3)">D3</text>
<text x="142" y="137.3" transform="rotate(-90 142 137.3)">D2</text>
<text x="144.5" y="137.3" transform="rotate(-90 144.5 137.3)">D1</text>
<text x="147.1" y="137.3" transform="rotate(-90 147.1 137.3)">D0</text>
<text x="101.3" y="138.8" transform="rotate(-90 101.3 138.8)">SCL</text>
<text x="103.9" y="139" transform="rotate(-90 103.9 139)">SDA</text>
<text x="106.4" y="140.3" transform="rotate(-90 106.4 140.3)">AREF</text>
<text x="109" y="139.4" transform="rotate(-90 109 139.4)">GND</text>
<text x="111.5" y="138.5" transform="rotate(-90 111.5 138.5)">D13</text>
<text x="114" y="138.5" transform="rotate(-90 114 138.5)">D12</text>
<text x="116.6" y="138.4" transform="rotate(-90 116.6 138.4)">D11</text>
<text x="119.1" y="138.5" transform="rotate(-90 119.1 138.5)">D10</text>
<text x="114" y="180.7" transform="rotate(-90 114 180.7)">RESERVED</text>
<text x="116.6" y="180.7" transform="rotate(-90 116.6 180.7)">IOREF</text>
<text x="119.1" y="180.7" transform="rotate(-90 119.1 180.7)">/RESET</text>
<text x="121.7" y="180.7" transform="rotate(-90 121.7 180.7)">3V</text>
<text x="124.2" y="180.7" transform="rotate(-90 124.2 180.7)">5V</text>
<text x="126.7" y="180.7" transform="rotate(-90 126.7 180.7)">GND2</text>
<text x="129.3" y="180.7" transform="rotate(-90 129.3 180.7)">GND1</text>
<text x="131.8" y="180.7" transform="rotate(-90 131.8 180.7)">VIN</text>
<text x="136.9" y="180.7" transform="rotate(-90 136.9 180.7)">A0</text>
<text x="139.4" y="180.7" transform="rotate(-90 139.4 180.7)">A1</text>
<text x="142" y="180.7" transform="rotate(-90 142 180.7)">A2</text>
<text x="144.5" y="180.7" transform="rotate(-90 144.5 180.7)">A3</text>
<text x="147.1" y="180.7" transform="rotate(-90 147.1 180.7)">A4/SDA</text>
<text x="149.6" y="180.7" transform="rotate(-90 149.6 180.7)">A5/SCL</text>
<text x="158.6" y="218.3" transform="rotate(-90 158.6 218.3)">2</text>
<text x="163.7" y="218.3" transform="rotate(-90 163.7 218.3)">1</text>
</g>
<g font-size="1.8" fill="#808080">
<text x="169.1" y="216" transform="rotate(-90 169.1 216)">P</text>
<text x="169.1" y="233.3" transform="rotate(-90 169.1 233.3)">GREEN-2P-5.0 ESTO</text>
</g>
</svg>
